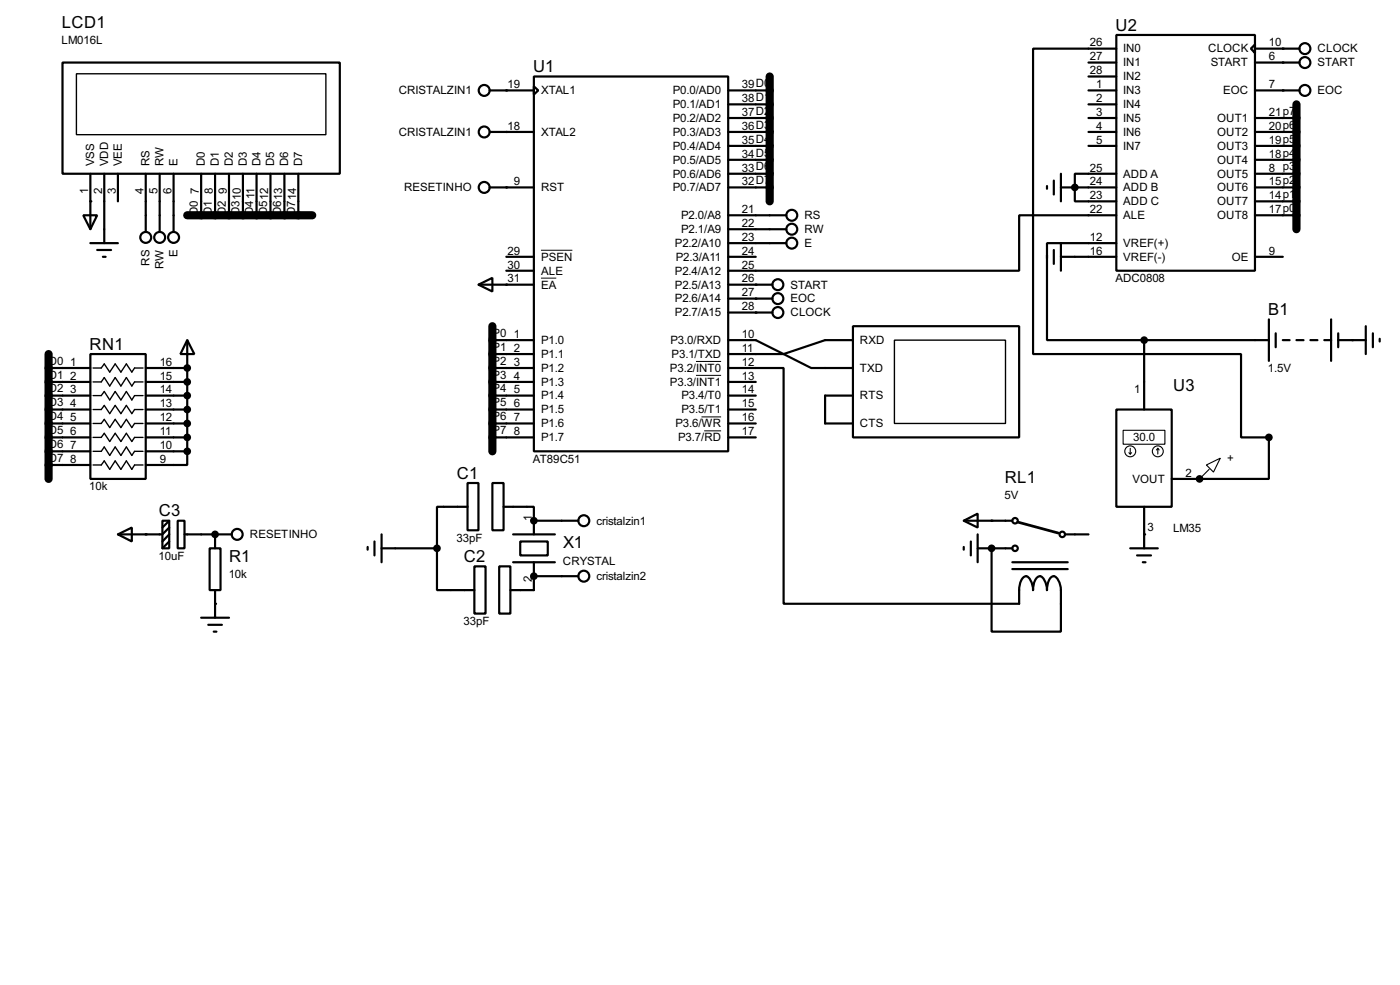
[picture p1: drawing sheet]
<svg xmlns="http://www.w3.org/2000/svg" width="256mm" height="180mm" viewBox="0 0 256 180" stroke-linecap="round" stroke-linejoin="round" font-family="sans-serif">
<path d="M141 14v22.9M237.5 19.1v22.9M34.3 39.4h22.9M90.2 59.7v22.9M8.9 64.8v22.9" fill="none" stroke="#000" stroke-width="1.5"/>
<g fill="none" stroke="#000" stroke-width=".4">
<path d="M11.5 11.5h50.8v20.3h-50.8zM89.7 16.6h8.1M97.8 14h35.6v68.6h-35.6zM97.8 15.8l.8 .8-.8 .7zM133.4 16.6h7.6M133.4 19.1h7.6M199.4 16.6h5.1M199.4 19.1h5.1M199.4 11.5h5.1M199.4 14h5.1M204.5 6.4h25.4v43.2h-25.4zM204.5 8.9h-15.2v55.9h38.1v15.3h5.1v7.6h-17.8"/>
<path d="M229.2 8.9l.7-.7v1.5zM229.9 16.6h8.2M229.9 8.9h8.2M229.9 11.5h8.2M15.3 39.4h2.5l-1.2 2.6zM16.6 31.8v10.2M19.1 31.8v12.7M21.6 31.8v5.1M26.7 31.8v10.7M29.3 31.8v10.7M31.8 31.8v10.7M36.9 31.8v7.6"/>
<path d="M39.4 31.8v7.6M42 31.8v7.6M44.5 31.8v7.6M47 31.8v7.6M49.6 31.8v7.6M52.1 31.8v7.6M54.7 31.8v7.6M89.7 24.2h8.1M89.7 34.3h8.1M133.4 21.6h7.6M133.4 24.2h7.6M133.4 26.7h7.6"/>
<path d="M133.4 29.3h7.6M133.4 31.8h7.6M133.4 34.3h7.6M133.4 39.4h10.7M191.8 34.1v.5M193.1 33.1v2.5M194.4 34.3h10.1M194.4 31.8v5.1M199.4 21.6h5.1M199.4 24.2h5.1M199.4 26.7h5.1M204.5 39.4h-17.8v10.2h-53.3"/>
<path d="M204.5 31.8h-7.6v5.1h7.6M229.9 21.6h7.6M229.9 24.2h7.6M229.9 26.7h7.6M229.9 29.3h7.6M229.9 31.8h7.6M229.9 34.3h7.6M229.9 39.4h7.6M229.9 36.9h7.6M16.6 44.5h5M17.8 45.8h2.6M18.9 47h.5"/>
<path d="M87.7 52.1l2.5-1.2v2.5zM87.7 52.1h10.1M92.8 47h5M92.8 49.6h5M133.4 42h10.7M133.4 44.5h10.7M133.4 47h5.1M133.4 52.1h8.1M133.4 57.2h8.1M133.4 54.7h8.1M156.3 59.7h30.4v20.4h-30.4zM191.8 46.8v.5"/>
<path d="M193.1 45.8v2.5M194.4 47h10.1M194.4 44.5v5.1M204.5 44.5h-12.7v17.8h17.8M229.9 47h5.1M232.5 58.5v7.6M243.9 58.5v7.6M250.2 59.7v5.1M8.9 67.4h7.7M8.9 69.9h7.7M8.9 72.4h7.7M8.9 75h7.7"/>
<path d="M8.9 77.5h7.7M16.6 64.8h10.1v22.9h-10.1zM26.7 67.4h7.6M26.7 69.9h7.6M26.7 72.4h7.6M26.7 75h7.6M26.7 77.5h7.6M34.3 62.3l1.3 2.5h-2.5zM34.3 62.3v20.3M90.2 62.3h7.6M90.2 64.8h7.6M90.2 67.4h7.6"/>
<path d="M90.2 69.9h7.6M90.2 72.4h7.6M90.2 75h7.6M90.2 77.5h7.6M133.4 67.4h10.2v43.1h43.1a8.1 8.1 0 0 1 .4-4.3 .88 .88 0 0 1 .8-.8 .88 .88 0 0 1 .9 .8l.4 1.2 .1 .6a3.1 3.1 0 0 1 .9-2.5 .88 .88 0 0 1 1.2 .7l.3 1.2 .1 .6a3.2 3.2 0 0 1 .9-2.5 .9 .9 0 0 1 1.2 .7 7 7 0 0 1 .5 4.3v5.1h-12.7v-15.2M133.4 62.3h5.1l10.1 5.1h7.7M133.4 69.9h5.1M133.4 72.4h5.1M133.4 75h5.1M133.4 77.5h5.1M156.3 62.3h-5.1l-7.6 2.5h-10.2M156.3 72.4h-5.1v5.1h5.1"/>
<path d="M204.5 75h10.2v17.8h-10.2zM209.6 62.3h22.9M209.6 62.3v12.7M233.7 61v2.6M235 62.3h1.3M237.5 62.3h1.3M240.1 62.3h1.3M242.6 62.3h1.3M245.2 62.3h5M245.2 61v2.6M251.5 61v2.6M252.8 62v.5"/>
<path d="M8.9 80.1h7.7M8.9 82.6h7.7M8.9 85.1h7.7M21.6 97.8l2.6-1.2v2.5zM26.7 80.1h7.6M26.7 82.6h7.6M29.8 95.3h1.2v5.1h-1.2zM31 96.6l-1.2 1.2h-8.2M31 99.1l-1.2 1.3M31 97.8l-1.2 1.3M31 95.3l-1.2 1.3M32.6 95.3h1.2v5.1h-1.2z"/>
<path d="M33.8 97.8h8.7M34.3 82.6v2.5h-7.6M39.4 97.8v2.6M68.6 99.1v2.6M69.9 97.8v5.1M85.7 88.4h2v8.7h-2zM85.7 92.8h-5.6v7.6M90.2 88.4h2.1v8.7h-2.1zM90.2 80.1h7.6M92.3 92.8h5.5v2.5M94 97.8h7.7M95.3 99.1h5.1v2.6h-5.1z"/>
<path d="M97.8 95.3v2.5M97.8 95.3h8.2M133.4 80.1h5.1M176.6 95.3l2.5-1.3v2.6zM176.6 95.3h8.9M177.9 99.1v2.6M179.1 97.8v5.1M195.1 97.8h4.3M209.6 92.8v7.6M36.9 113.1h5.1M38.2 114.4h2.5M38.4 100.4h2v7.6h-2z"/>
<path d="M39.2 115.6h.5M39.4 108v5.1M67.4 100.1v.5M69.9 100.4h10.2M80.1 100.4v7.6h6.8M86.9 103.7h2.1v8.6h-2.1zM91.5 103.7h2v8.6h-2zM94 102.9h7.7M97.8 105.5h8.2M97.8 102.9v5.1h-4.3M176.6 100.1v.5M179.1 100.4h6.4"/>
<path d="M185.5 102.9h10.1M185.5 104.2h10.1M207.1 100.4h5M208.3 101.7h2.6M209.4 102.9h.5"/>
<circle cx="88.7" cy="16.6" r="1"/>
<circle cx="239" cy="11.5" r="1"/>
<circle cx="239" cy="8.9" r="1"/>
<circle cx="239" cy="16.6" r="1"/>
<circle cx="88.7" cy="34.3" r="1"/>
<circle cx="88.7" cy="24.2" r="1"/>
<circle cx="145" cy="39.4" r="1"/>
<circle cx="26.7" cy="43.5" r="1"/>
<circle cx="29.2" cy="43.5" r="1"/>
<circle cx="31.8" cy="43.5" r="1"/>
<circle cx="142.5" cy="54.7" r="1"/>
<circle cx="142.5" cy="57.2" r="1"/>
<circle cx="142.5" cy="52.1" r="1"/>
<circle cx="145" cy="42" r="1"/>
<circle cx="145" cy="44.5" r="1"/>
<circle cx="43.4" cy="97.8" r="1"/>
<circle cx="106.9" cy="95.3" r="1"/>
<circle cx="185.9" cy="95.3" r=".5"/>
<circle cx="194.6" cy="97.8" r=".5"/>
<circle cx="106.9" cy="105.5" r="1"/>
<circle cx="185.9" cy="100.4" r=".5"/>
</g>
<g fill="#000">
<circle cx="92.8" cy="16.6" r=".2"/>
<circle cx="235" cy="16.6" r=".2"/>
<circle cx="235" cy="8.9" r=".2"/>
<circle cx="235" cy="11.5" r=".2"/>
<circle cx="16.6" cy="36.9" r=".2"/>
<circle cx="92.8" cy="24.2" r=".2"/>
<circle cx="92.8" cy="34.3" r=".2"/>
<circle cx="196.9" cy="34.3" r=".2"/>
<circle cx="92.8" cy="52.1" r=".2"/>
<circle cx="138.5" cy="54.7" r=".2"/>
<circle cx="138.5" cy="57.2" r=".2"/>
<circle cx="138.5" cy="52.1" r=".2"/>
<circle cx="34.3" cy="67.4" r=".2"/>
<circle cx="247.7" cy="62.3" r=".2"/>
<circle cx="26.7" cy="97.8" r=".2"/>
<circle cx="39.4" cy="97.8" r=".2"/>
<circle cx="97.8" cy="95.3" r=".2"/>
<circle cx="181.7" cy="95.3" r=".2"/>
<circle cx="209.6" cy="97.8" r=".2"/>
<circle cx="219.8" cy="87.7" r=".2"/>
<circle cx="39.4" cy="110.5" r=".2"/>
<circle cx="97.8" cy="105.5" r=".2"/>
<circle cx="181.7" cy="100.4" r=".2"/>
</g>
<g fill="#000" stroke="#000" stroke-width=".4">
<circle cx="196.9" cy="34.3" r=".5"/>
<circle cx="34.3" cy="72.4" r=".5"/>
<circle cx="34.3" cy="75" r=".5"/>
<circle cx="34.3" cy="67.4" r=".5"/>
<circle cx="34.3" cy="69.9" r=".5"/>
<circle cx="34.3" cy="77.5" r=".5"/>
<circle cx="209.6" cy="62.3" r=".5"/>
<circle cx="34.3" cy="80.1" r=".5"/>
<circle cx="34.3" cy="82.6" r=".5"/>
<circle cx="39.4" cy="97.8" r=".5"/>
<circle cx="97.8" cy="95.3" r=".5"/>
<circle cx="219.7" cy="87.7" r=".5"/>
<circle cx="232.4" cy="80.1" r=".5"/>
<circle cx="80" cy="100.4" r=".5"/>
<circle cx="97.8" cy="105.5" r=".5"/>
<circle cx="181.6" cy="100.4" r=".5"/>
</g>
<path d="M99.1 50.9h2.8M99.1 45.8h5.8M127.5 66.2h4.6M127.5 68.7h4.6M128.5 76.3h3.6M129 78.9h3.1" fill="none" stroke="#000" stroke-width=".18"/>
<path d="M14 13.5h45.7v11.2h-45.7zM17.1 67.4h1.5l.5-.8 1 1.5 1-1.5 1.1 1.5 1-1.5 1 1.5 .5-.7h1.5M17.1 69.9h1.5l.5-.8 1 1.6 1-1.6 1.1 1.6 1-1.6 1 1.6 .5-.8h1.5M17.1 72.4h1.5l.5-.7 1 1.5 1-1.5 1.1 1.5 1-1.5 1 1.5 .5-.8h1.5M17.1 75h1.5l.5-.8 1 1.5 1-1.5 1.1 1.5 1-1.5 1 1.5 .5-.7h1.5M17.1 77.5h1.5l.5-.7 1 1.5 1-1.5 1.1 1.5 1-1.5 1 1.5 .5-.8h1.5M163.9 62.3h20.3v15.2h-20.3zM17.1 80.1h1.5l.5-.8 1 1.5 1-1.5 1.1 1.5 1-1.5 1 1.5 .5-.7h1.5M17.1 82.6h1.5l.5-.8 1 1.6 1-1.6 1.1 1.6 1-1.6 1 1.6 .5-.8h1.5M17.1 85.1h1.5l.5-.7 1 1.5 1-1.5 1.1 1.5 1-1.5 1 1.5 .5-.8h1.5" fill="none" stroke="#000" stroke-width=".25"/>
<g fill="none" stroke="#000" stroke-width=".2">
<path d="M205.8 78.8h7.6v2.5h-7.6zM206.8 82.9l.3 .2M207.1 82.1v1M207.3 82.9l-.2 .2M212.1 82.1l-.2 .3M212.1 82.1l.3 .3M212.1 82.1v1M221 85.1l2.6-1.2-1.3 2.5zM221.5 85.9l-1.7 1.8"/>
<circle cx="207" cy="82.6" r="1"/>
<circle cx="212.1" cy="82.6" r="1"/>
</g>
<path d="M186.5 95.6l7.4 2" fill="none" stroke="#000" stroke-width=".5"/>
<g font-size="3.4">
<text x="11.3" y="5.1">LCD1</text>
<text x="204.4" y="5.6">U2</text>
<text x="97.7" y="13.2">U1</text>
<text x="232.3" y="57.7">B1</text>
<text x="16.4" y="64">RN1</text>
<text x="214.9" y="71.6">U3</text>
<text x="83.7" y="87.6">C1</text>
<text x="184.1" y="88.5">RL1</text>
<text x="29.1" y="94.5">C3</text>
<text x="103.2" y="100.4">X1</text>
<text x="42" y="102.9">R1</text>
<text x="85" y="102.9">C2</text>
</g>
<g font-size="2.4">
<text x="11.3" y="8.1">LM016L</text>
<text x="199.7" y="11.1">27</text>
<text x="199.7" y="8.5">26</text>
<text x="205.8" y="9.6">IN0</text>
<text x="221.3" y="9.6">CLOCK</text>
<text x="232.5" y="11.1">6</text>
<text x="232.5" y="8.5">10</text>
<text x="241.4" y="9.6">CLOCK</text>
<text x="73" y="17.3">CRISTALZIN1</text>
<text x="93" y="16.2">19</text>
<text x="99.1" y="17.3">XTAL1</text>
<text x="123.2" y="17.3">P0.0/AD0</text>
<text x="135.9" y="16.2">39D0</text>
<text x="199.7" y="13.6">28</text>
<text x="200.8" y="16.2">1</text>
<text x="205.8" y="17.3">IN3</text>
<text x="205.8" y="14.7">IN2</text>
<text x="205.8" y="12.2">IN1</text>
<text x="221.8" y="12.2">START</text>
<text x="224.1" y="17.3">EOC</text>
<text x="232.5" y="16.2">7</text>
<text x="241.4" y="12.2">START</text>
<text x="241.4" y="17.3">EOC</text>
<text x="93" y="23.8">18</text>
<text x="123.2" y="19.8">P0.1/AD1</text>
<text x="123.2" y="22.3">P0.2/AD2</text>
<text x="135.9" y="18.7">38D1</text>
<text x="135.9" y="21.2">37D2</text>
<text x="135.9" y="23.8">36D3</text>
<text x="200.8" y="18.7">2</text>
<text x="200.8" y="21.2">3</text>
<text x="200.8" y="23.8">4</text>
<text x="205.8" y="19.8">IN4</text>
<text x="205.8" y="22.3">IN5</text>
<text x="223" y="22.3">OUT1</text>
<text x="232.5" y="21.2">21p7</text>
<text x="232.5" y="23.8">20p6</text>
<text x="73" y="24.9">CRISTALZIN1</text>
<text x="99.1" y="24.9">XTAL2</text>
<text x="123.2" y="24.9">P0.3/AD3</text>
<text x="123.2" y="27.4">P0.4/AD4</text>
<text x="123.2" y="30">P0.5/AD5</text>
<text x="135.9" y="26.3">35D4</text>
<text x="135.9" y="28.9">34D5</text>
<text x="200.8" y="26.3">5</text>
<text x="205.8" y="24.9">IN6</text>
<text x="205.8" y="27.4">IN7</text>
<text x="223" y="24.9">OUT2</text>
<text x="223" y="30">OUT4</text>
<text x="223" y="27.4">OUT3</text>
<text x="232.5" y="28.9">18p4</text>
<text x="232.5" y="26.3">19p5</text>
<text x="16.2" y="35.5" transform="rotate(-90 16.2 35.5)">1</text>
<text x="17.3" y="30.5" transform="rotate(-90 17.3 30.5)">VSS</text>
<text x="18.7" y="35.5" transform="rotate(-90 18.7 35.5)">2</text>
<text x="19.8" y="30.5" transform="rotate(-90 19.8 30.5)">VDD</text>
<text x="21.2" y="35.5" transform="rotate(-90 21.2 35.5)">3</text>
<text x="22.3" y="30.5" transform="rotate(-90 22.3 30.5)">VEE</text>
<text x="26.3" y="35.5" transform="rotate(-90 26.3 35.5)">4</text>
<text x="27.4" y="30.5" transform="rotate(-90 27.4 30.5)">RS</text>
<text x="28.9" y="35.5" transform="rotate(-90 28.9 35.5)">5</text>
<text x="30" y="30.5" transform="rotate(-90 30 30.5)">RW</text>
<text x="31.4" y="35.5" transform="rotate(-90 31.4 35.5)">6</text>
<text x="32.5" y="30.5" transform="rotate(-90 32.5 30.5)">E</text>
<text x="36.5" y="35.5" transform="rotate(-90 36.5 35.5)">7</text>
<text x="37.6" y="30.5" transform="rotate(-90 37.6 30.5)">D0</text>
<text x="39" y="35.5" transform="rotate(-90 39 35.5)">8</text>
<text x="40.1" y="30.5" transform="rotate(-90 40.1 30.5)">D1</text>
<text x="41.6" y="35.5" transform="rotate(-90 41.6 35.5)">9</text>
<text x="42.7" y="30.5" transform="rotate(-90 42.7 30.5)">D2</text>
<text x="45.2" y="30.5" transform="rotate(-90 45.2 30.5)">D3</text>
<text x="47.7" y="30.5" transform="rotate(-90 47.7 30.5)">D4</text>
<text x="50.3" y="30.5" transform="rotate(-90 50.3 30.5)">D5</text>
<text x="52.8" y="30.5" transform="rotate(-90 52.8 30.5)">D6</text>
<text x="55.4" y="30.5" transform="rotate(-90 55.4 30.5)">D7</text>
<text x="74" y="35">RESETINHO</text>
<text x="94.2" y="33.9">9</text>
<text x="99.1" y="35">RST</text>
<text x="123.2" y="32.5">P0.6/AD6</text>
<text x="123.2" y="35">P0.7/AD7</text>
<text x="135.9" y="31.4">33D6</text>
<text x="135.9" y="33.9">32D7</text>
<text x="199.7" y="33.9">24</text>
<text x="199.7" y="31.4">25</text>
<text x="205.8" y="35">ADD B</text>
<text x="205.8" y="32.5">ADD A</text>
<text x="223" y="32.5">OUT5</text>
<text x="223" y="35">OUT6</text>
<text x="232.5" y="31.4">8 p3</text>
<text x="232.5" y="33.9">15p2</text>
<text x="36.2" y="39.4" transform="rotate(-90 36.2 39.4)">D0</text>
<text x="38.8" y="39.4" transform="rotate(-90 38.8 39.4)">D1</text>
<text x="41.4" y="39.4" transform="rotate(-90 41.4 39.4)">D2</text>
<text x="43.9" y="39.4" transform="rotate(-90 43.9 39.4)">D310</text>
<text x="46.4" y="39.4" transform="rotate(-90 46.4 39.4)">D411</text>
<text x="48.9" y="39.4" transform="rotate(-90 48.9 39.4)">D512</text>
<text x="51.5" y="39.4" transform="rotate(-90 51.5 39.4)">D613</text>
<text x="54.1" y="39.4" transform="rotate(-90 54.1 39.4)">D714</text>
<text x="124.8" y="40.1">P2.0/A8</text>
<text x="135.9" y="39">21</text>
<text x="135.9" y="41.6">22</text>
<text x="147.4" y="40.1">RS</text>
<text x="199.7" y="36.5">23</text>
<text x="199.7" y="39">22</text>
<text x="205.8" y="37.6">ADD C</text>
<text x="205.8" y="40.1">ALE</text>
<text x="223" y="37.6">OUT7</text>
<text x="223" y="40.1">OUT8</text>
<text x="232.5" y="36.5">14p1</text>
<text x="232.5" y="39">17p0</text>
<text x="32.5" y="47.1" transform="rotate(-90 32.5 47.1)">E</text>
<text x="93" y="46.6">29</text>
<text x="99.1" y="47.7">PSEN</text>
<text x="123.6" y="45.2">P2.2/A10</text>
<text x="123.8" y="47.7">P2.3/A11</text>
<text x="124.8" y="42.7">P2.1/A9</text>
<text x="135.9" y="44.1">23</text>
<text x="135.9" y="46.6">24</text>
<text x="147.4" y="42.7">RW</text>
<text x="147.4" y="45.2">E</text>
<text x="199.7" y="44.1">12</text>
<text x="199.7" y="46.6">16</text>
<text x="205.8" y="45.2">VREF(+)</text>
<text x="205.8" y="47.7">VREF(-)</text>
<text x="225.6" y="47.7">OE</text>
<text x="232.5" y="46.6">9</text>
<text x="27.4" y="48.7" transform="rotate(-90 27.4 48.7)">RS</text>
<text x="30" y="49.3" transform="rotate(-90 30 49.3)">RW</text>
<text x="93" y="49.2">30</text>
<text x="93" y="51.7">31</text>
<text x="99.1" y="50.3">ALE</text>
<text x="99.1" y="52.8">EA</text>
<text x="123.6" y="50.3">P2.4/A12</text>
<text x="123.6" y="52.8">P2.5/A13</text>
<text x="135.9" y="49.2">25</text>
<text x="135.9" y="51.7">26</text>
<text x="144.8" y="52.8">START</text>
<text x="204.3" y="51.7">ADC0808</text>
<text x="123.6" y="57.9">P2.7/A15</text>
<text x="123.6" y="55.4">P2.6/A14</text>
<text x="135.9" y="56.8">28</text>
<text x="135.9" y="54.3">27</text>
<text x="144.8" y="57.9">CLOCK</text>
<text x="144.8" y="55.4">EOC</text>
<text x="90.2" y="61.7">P0</text>
<text x="90.2" y="64.2">P1</text>
<text x="94.2" y="61.9">1</text>
<text x="94.2" y="64.4">2</text>
<text x="99.1" y="63">P1.0</text>
<text x="99.1" y="65.5">P1.1</text>
<text x="122.8" y="63">P3.0/RXD</text>
<text x="123" y="65.5">P3.1/TXD</text>
<text x="135.9" y="61.9">10</text>
<text x="135.9" y="64.4">11</text>
<text x="157.5" y="63">RXD</text>
<text x="8.9" y="66.7">D0</text>
<text x="8.9" y="69.3">D1</text>
<text x="8.9" y="71.8">D2</text>
<text x="12.9" y="67">1</text>
<text x="12.9" y="69.5">2</text>
<text x="12.9" y="72">3</text>
<text x="29.3" y="67">16</text>
<text x="29.3" y="69.5">15</text>
<text x="29.3" y="72">14</text>
<text x="90.2" y="66.7">P2</text>
<text x="90.2" y="69.3">P3</text>
<text x="90.2" y="71.8">P4</text>
<text x="94.2" y="67">3</text>
<text x="94.2" y="69.5">4</text>
<text x="94.2" y="72">5</text>
<text x="99.1" y="68.1">P1.2</text>
<text x="99.1" y="70.6">P1.3</text>
<text x="122.7" y="68.1">P3.2/INT0</text>
<text x="122.7" y="70.6">P3.3/INT1</text>
<text x="135.9" y="67">12</text>
<text x="135.9" y="69.5">13</text>
<text x="135.9" y="72">14</text>
<text x="157.5" y="68.1">TXD</text>
<text x="207.8" y="72">1</text>
<text x="232.3" y="68.1">1.5V</text>
<text x="8.9" y="74.4">D3</text>
<text x="8.9" y="76.9">D4</text>
<text x="12.9" y="74.6">4</text>
<text x="12.9" y="77.1">5</text>
<text x="29.3" y="74.6">13</text>
<text x="29.3" y="77.1">12</text>
<text x="90.2" y="74.4">P5</text>
<text x="90.2" y="76.9">P6</text>
<text x="94.2" y="74.6">6</text>
<text x="94.2" y="77.1">7</text>
<text x="99.1" y="73.1">P1.4</text>
<text x="99.1" y="75.7">P1.5</text>
<text x="124.8" y="73.1">P3.4/T0</text>
<text x="124.8" y="75.7">P3.5/T1</text>
<text x="135.9" y="77.1">16</text>
<text x="135.9" y="74.6">15</text>
<text x="157.5" y="73.1">RTS</text>
<text x="8.9" y="79.5">D5</text>
<text x="8.9" y="82">D6</text>
<text x="12.9" y="79.7">6</text>
<text x="12.9" y="82.2">7</text>
<text x="29.3" y="79.7">11</text>
<text x="29.3" y="82.2">10</text>
<text x="90.2" y="79.5">P7</text>
<text x="94.2" y="79.7">8</text>
<text x="99.1" y="78.2">P1.6</text>
<text x="99.1" y="80.8">P1.7</text>
<text x="123.7" y="78.2">P3.6/WR</text>
<text x="124.2" y="80.8">P3.7/RD</text>
<text x="135.9" y="79.7">17</text>
<text x="157.5" y="78.2">CTS</text>
<text x="207.6" y="80.8">30.0</text>
<text x="8.9" y="84.5">D7</text>
<text x="12.9" y="84.7">8</text>
<text x="16.4" y="89.8">10k</text>
<text x="29.3" y="84.7">9</text>
<text x="97.6" y="84.7">AT89C51</text>
<text x="207.5" y="88.4">VOUT</text>
<text x="217.2" y="87.3">2</text>
<text x="224.8" y="84.6">+</text>
<text x="97.4" y="95.3" transform="rotate(-90 97.4 95.3)">1</text>
<text x="184" y="91.4">5V</text>
<text x="45.8" y="98.5">RESETINHO</text>
<text x="83.7" y="99.2">33pF</text>
<text x="109.3" y="96">cristalzin1</text>
<text x="210.2" y="97.2">3</text>
<text x="214.9" y="97.4">LM35</text>
<text x="29.1" y="102.5">10uF</text>
<text x="41.9" y="105.9">10k</text>
<text x="97.4" y="106.6" transform="rotate(-90 97.4 106.6)">2</text>
<text x="103.1" y="103.4">CRYSTAL</text>
<text x="109.3" y="106.2">cristalzin2</text>
<text x="84.9" y="114.4">33pF</text>
</g>
</svg>
